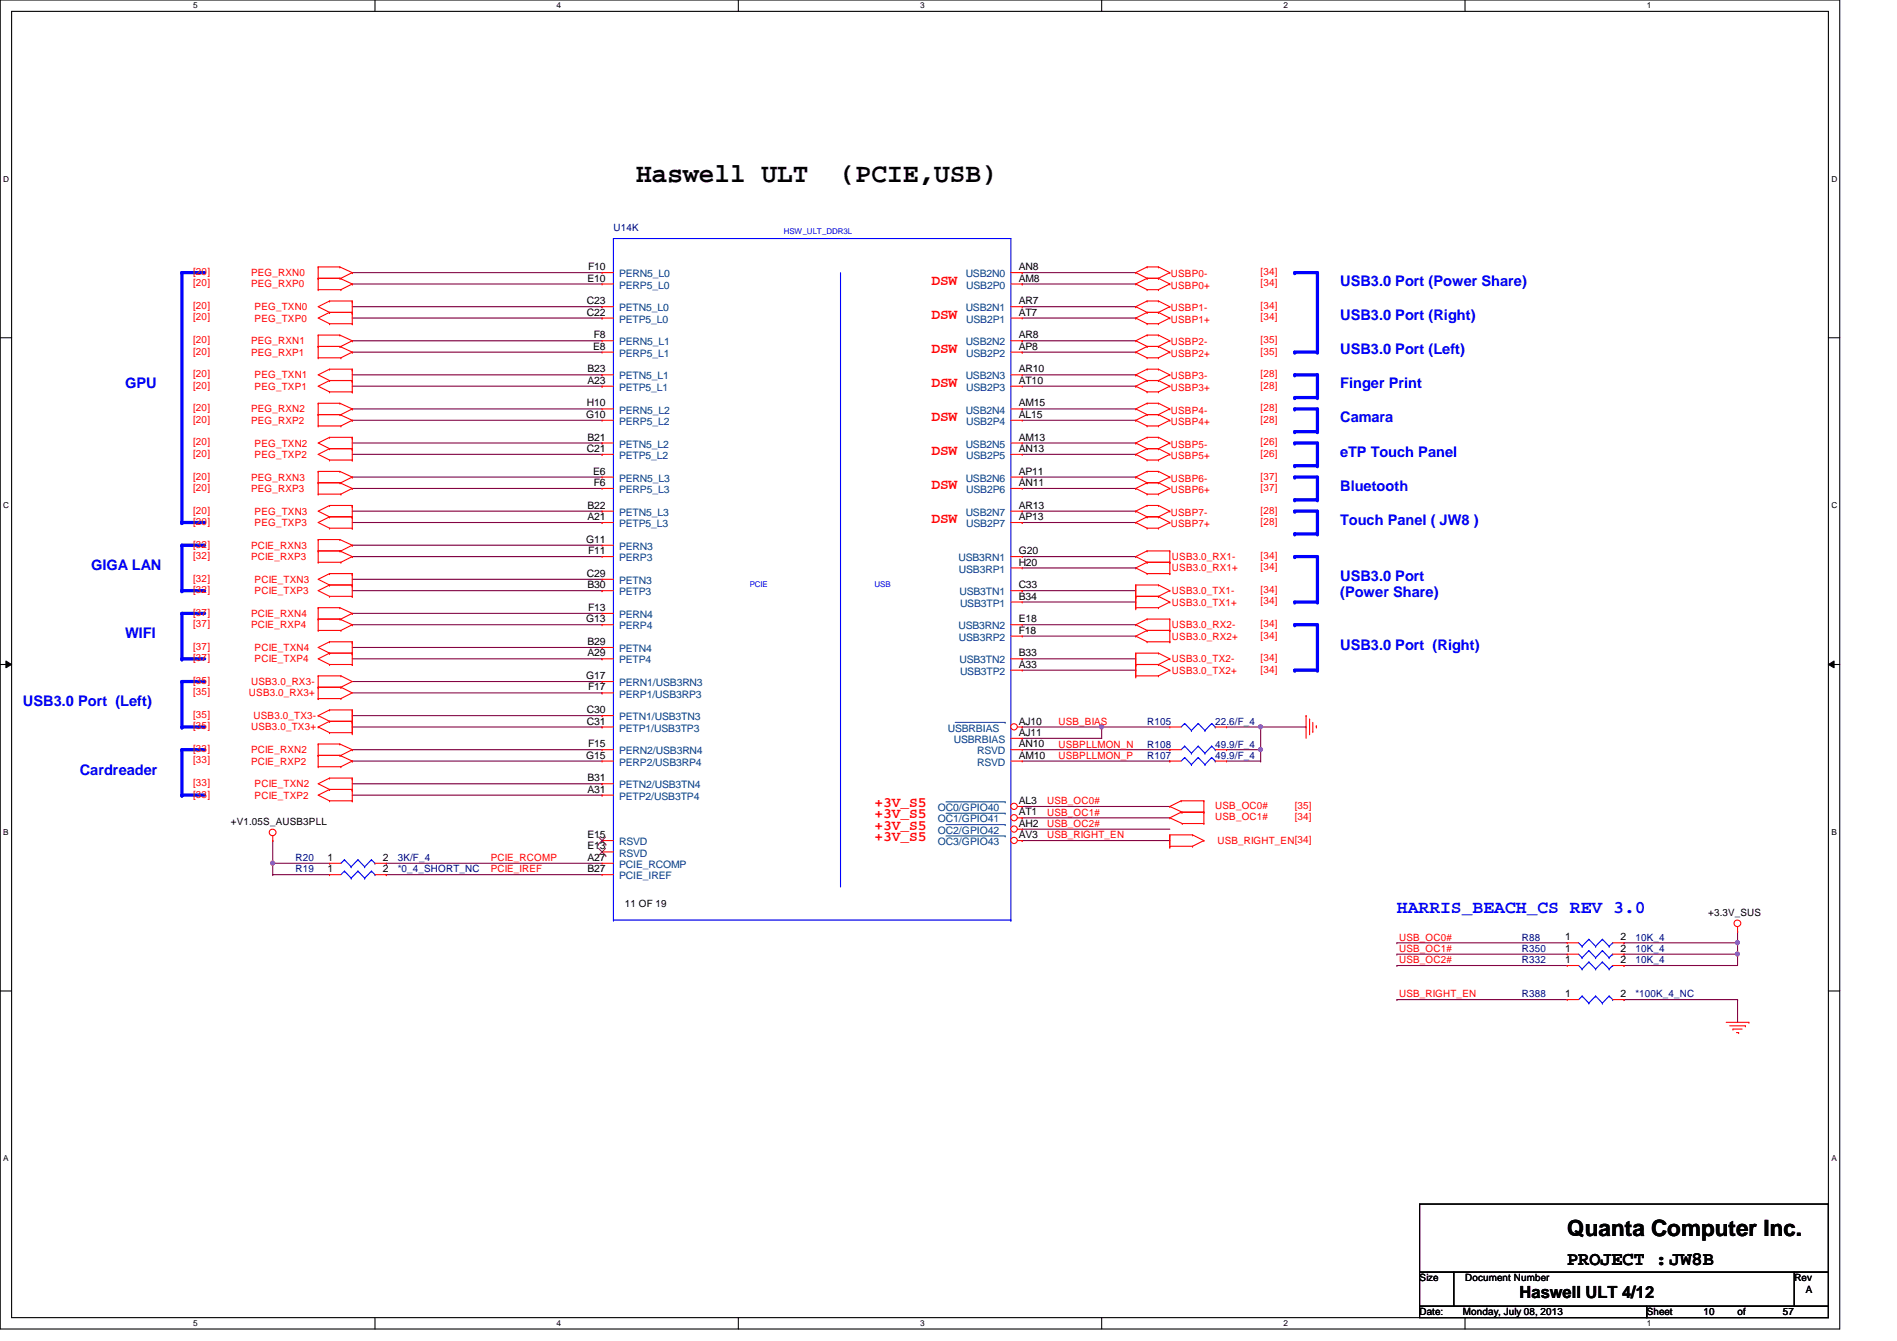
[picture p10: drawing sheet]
<svg xmlns="http://www.w3.org/2000/svg" width="297mm" height="210mm" viewBox="0 0 297 210" stroke-linecap="round" stroke-linejoin="round" font-family="sans-serif">
<path d="M0 0h288.1v208h-288.1zM1.8 1.8h284.5v204.4h-284.5z" fill="none" stroke="#000" stroke-width=".17"/>
<g fill="#fff">
<path d="M30.3 .2h.6v1.4h-.6z"/>
<path d="M30.3 206.4h.6v1.4h-.6z"/>
</g>
<path d="M58.7 0v1.8M58.7 206.2v1.8" fill="none" stroke="#000" stroke-width=".17"/>
<g fill="#fff">
<path d="M87.2 .2h.6v1.4h-.6z"/>
<path d="M87.2 206.4h.6v1.4h-.6z"/>
</g>
<path d="M115.6 0v1.8M115.6 206.2v1.8" fill="none" stroke="#000" stroke-width=".17"/>
<g fill="#fff">
<path d="M144.1 .2h.6v1.4h-.6z"/>
<path d="M144.1 206.4h.6v1.4h-.6z"/>
</g>
<path d="M172.5 0v1.8M172.5 206.2v1.8" fill="none" stroke="#000" stroke-width=".17"/>
<g fill="#fff">
<path d="M201 .2h.6v1.4h-.6z"/>
<path d="M201 206.4h.6v1.4h-.6z"/>
</g>
<path d="M229.4 0v1.8M229.4 206.2v1.8" fill="none" stroke="#000" stroke-width=".17"/>
<g fill="#fff">
<path d="M257.8 .2h.7v1.4h-.7z"/>
<path d="M257.8 206.4h.7v1.4h-.7z"/>
<path d="M.5 27.3h.9v1.4h-.9z"/>
<path d="M286.8 27.3h.9v1.4h-.9z"/>
<path d="M.5 78.4h.9v1.4h-.9z"/>
<path d="M286.8 78.4h.9v1.4h-.9z"/>
</g>
<path d="M0 52.9h1.8M286.3 52.9h1.8" fill="none" stroke="#000" stroke-width=".17"/>
<g fill="#fff">
<path d="M.5 129.5h.8v1.4h-.8z"/>
<path d="M286.8 129.5h.8v1.4h-.8z"/>
</g>
<path d="M0 104h1.8M286.3 104h1.8" fill="none" stroke="#000" stroke-width=".17"/>
<path d="M.9 103.5l.9 .5-.9 .5zM286.3 104l.9-.5v1z" fill="#000"/>
<path d="M.9 103.5l.9 .5-.9 .5zM286.3 104l.9-.5v1z" fill="none" stroke="#000" stroke-width=".16"/>
<g fill="#fff">
<path d="M.5 180.6h.8v1.4h-.8z"/>
<path d="M286.8 180.6h.8v1.4h-.8z"/>
</g>
<path d="M0 155.1h1.8M286.3 155.1h1.8" fill="none" stroke="#000" stroke-width=".17"/>
<path d="M28.5 81.8h3.5" fill="none" stroke="#00f" stroke-width=".51"/>
<circle cx="28.5" cy="81.8" r=".25" fill="#00f"/>
<path d="M28.5 42.7h3.5" fill="none" stroke="#00f" stroke-width=".51"/>
<circle cx="28.5" cy="42.7" r=".25" fill="#00f"/>
<path d="M28.5 42.7v39.1" fill="none" stroke="#00f" stroke-width=".51"/>
<circle cx="28.5" cy="81.8" r=".25" fill="#00f"/>
<path d="M28.5 85.3h3.5" fill="none" stroke="#00f" stroke-width=".51"/>
<circle cx="28.5" cy="85.3" r=".25" fill="#00f"/>
<path d="M28.5 85.3v7.2" fill="none" stroke="#00f" stroke-width=".51"/>
<circle cx="28.5" cy="92.5" r=".25" fill="#00f"/>
<path d="M28.5 92.5h3.5" fill="none" stroke="#00f" stroke-width=".51"/>
<circle cx="28.5" cy="92.5" r=".25" fill="#00f"/>
<path d="M28.5 96h3.5" fill="none" stroke="#00f" stroke-width=".51"/>
<circle cx="28.5" cy="96" r=".25" fill="#00f"/>
<path d="M28.5 96v7.1" fill="none" stroke="#00f" stroke-width=".51"/>
<circle cx="28.5" cy="103.1" r=".25" fill="#00f"/>
<path d="M28.5 103.1h3.5" fill="none" stroke="#00f" stroke-width=".51"/>
<circle cx="28.5" cy="103.1" r=".25" fill="#00f"/>
<path d="M202.7 87.1h3.6" fill="none" stroke="#00f" stroke-width=".51"/>
<circle cx="202.7" cy="87.1" r=".25" fill="#00f"/>
<path d="M202.7 94.2h3.6" fill="none" stroke="#00f" stroke-width=".51"/>
<circle cx="202.7" cy="94.2" r=".25" fill="#00f"/>
<path d="M206.3 87.1v7.1" fill="none" stroke="#00f" stroke-width=".51"/>
<circle cx="206.3" cy="94.2" r=".25" fill="#00f"/>
<path d="M202.7 97.8h3.6" fill="none" stroke="#00f" stroke-width=".51"/>
<circle cx="202.7" cy="97.8" r=".25" fill="#00f"/>
<path d="M202.7 104.9h3.6" fill="none" stroke="#00f" stroke-width=".51"/>
<circle cx="202.7" cy="104.9" r=".25" fill="#00f"/>
<path d="M206.3 97.8v7.1" fill="none" stroke="#00f" stroke-width=".51"/>
<circle cx="206.3" cy="104.9" r=".25" fill="#00f"/>
<path d="M28.5 106.7h3.5" fill="none" stroke="#00f" stroke-width=".51"/>
<circle cx="28.5" cy="106.7" r=".25" fill="#00f"/>
<path d="M28.5 106.7v7.1" fill="none" stroke="#00f" stroke-width=".51"/>
<circle cx="28.5" cy="113.8" r=".25" fill="#00f"/>
<path d="M28.5 113.8h3.5" fill="none" stroke="#00f" stroke-width=".51"/>
<circle cx="28.5" cy="113.8" r=".25" fill="#00f"/>
<path d="M28.5 117.3h3.5" fill="none" stroke="#00f" stroke-width=".51"/>
<circle cx="28.5" cy="117.3" r=".25" fill="#00f"/>
<path d="M28.5 117.3v7.2" fill="none" stroke="#00f" stroke-width=".51"/>
<circle cx="28.5" cy="124.5" r=".25" fill="#00f"/>
<path d="M28.5 124.5h3.5" fill="none" stroke="#00f" stroke-width=".51"/>
<circle cx="28.5" cy="124.5" r=".25" fill="#00f"/>
<path d="M202.7 55.1h3.6" fill="none" stroke="#00f" stroke-width=".51"/>
<circle cx="202.7" cy="55.1" r=".25" fill="#00f"/>
<path d="M206.3 42.7v12.4" fill="none" stroke="#00f" stroke-width=".51"/>
<circle cx="206.3" cy="55.1" r=".25" fill="#00f"/>
<path d="M202.7 42.7h3.6" fill="none" stroke="#00f" stroke-width=".51"/>
<circle cx="202.7" cy="42.7" r=".25" fill="#00f"/>
<path d="M202.7 64h3.6" fill="none" stroke="#00f" stroke-width=".51"/>
<circle cx="202.7" cy="64" r=".25" fill="#00f"/>
<path d="M206.3 64v3.6" fill="none" stroke="#00f" stroke-width=".51"/>
<circle cx="206.3" cy="67.6" r=".25" fill="#00f"/>
<path d="M202.7 67.6h3.6" fill="none" stroke="#00f" stroke-width=".51"/>
<circle cx="202.7" cy="67.6" r=".25" fill="#00f"/>
<path d="M202.7 74.7h3.6" fill="none" stroke="#00f" stroke-width=".51"/>
<circle cx="202.7" cy="74.7" r=".25" fill="#00f"/>
<path d="M206.3 74.7v3.5" fill="none" stroke="#00f" stroke-width=".51"/>
<circle cx="206.3" cy="78.2" r=".25" fill="#00f"/>
<path d="M202.7 78.2h3.6" fill="none" stroke="#00f" stroke-width=".51"/>
<circle cx="202.7" cy="78.2" r=".25" fill="#00f"/>
<path d="M202.7 69.3h3.6" fill="none" stroke="#00f" stroke-width=".51"/>
<circle cx="202.7" cy="69.3" r=".25" fill="#00f"/>
<path d="M206.3 69.3v3.6" fill="none" stroke="#00f" stroke-width=".51"/>
<circle cx="206.3" cy="72.9" r=".25" fill="#00f"/>
<path d="M202.7 72.9h3.6" fill="none" stroke="#00f" stroke-width=".51"/>
<circle cx="202.7" cy="72.9" r=".25" fill="#00f"/>
<path d="M202.7 58.7h3.6" fill="none" stroke="#00f" stroke-width=".51"/>
<circle cx="202.7" cy="58.7" r=".25" fill="#00f"/>
<path d="M206.3 58.7v3.5" fill="none" stroke="#00f" stroke-width=".51"/>
<circle cx="206.3" cy="62.2" r=".25" fill="#00f"/>
<path d="M202.7 62.2h3.6" fill="none" stroke="#00f" stroke-width=".51"/>
<circle cx="202.7" cy="62.2" r=".25" fill="#00f"/>
<path d="M206.3 80v3.6" fill="none" stroke="#00f" stroke-width=".51"/>
<circle cx="206.3" cy="83.6" r=".25" fill="#00f"/>
<path d="M202.7 83.6h3.6" fill="none" stroke="#00f" stroke-width=".51"/>
<circle cx="202.7" cy="83.6" r=".25" fill="#00f"/>
<path d="M202.7 80h3.6" fill="none" stroke="#00f" stroke-width=".51"/>
<circle cx="202.7" cy="80" r=".25" fill="#00f"/>
<path d="M172.5 113.8h.1M172.5 113.8h10.7M192.1 113.8h5.3M197.4 113.8h.1M160.1 129.8h.1M160.1 131.6h.1M160.1 126.2h.1M160.1 128h.1M160.1 129.8h23.1M160.1 131.6h23.1M160.1 126.2h23.1M160.1 128h23.1" fill="none" stroke="#800040" stroke-width=".17"/>
<circle cx="172.5" cy="113.8" r=".32" fill="#f0f"/>
<circle cx="172.5" cy="113.8" r=".32" fill="none" stroke="#f0f" stroke-width=".17"/>
<g fill="none" stroke="#800040" stroke-width=".17">
<path d="M160.1 92.5h.1M160.1 87.1h17.7M160.1 88.9h17.7M160.1 92.5h17.7M160.1 94.2h17.7M177.8 87.1h.1M177.8 88.9h.1M177.8 94.2h.1M160.1 115.6h.1M160.1 113.8h.1M160.1 113.8h12.4M172.5 113.8h.1"/>
<path d="M172.5 113.8v1.8h-12.4M42.7 135.1h.1M42.7 131.6h.1M42.7 135.1h8.9M42.7 131.6v3.5M60.5 135.1h.1M60.5 136.9h.1M60.5 135.1h33.8M60.5 136.9h33.8"/>
</g>
<circle cx="42.7" cy="135.1" r=".32" fill="#f0f"/>
<circle cx="42.7" cy="135.1" r=".32" fill="none" stroke="#f0f" stroke-width=".17"/>
<g fill="none" stroke="#800040" stroke-width=".17">
<path d="M160.1 48h17.7M160.1 49.8h17.7M177.8 48h.1M177.8 49.8h.1M160.1 64h.1M160.1 65.8h17.7M160.1 64h17.7M160.1 74.7h17.7M160.1 76.5h17.7M177.8 65.8h.1M177.8 74.7h.1M177.8 76.5h.1"/>
<path d="M55.2 87.1h.1M55.2 85.3h.1M55.2 90.7h39.1M55.2 92.5h39.1M55.2 87.1h39.1M55.2 85.3h39.1M94.3 90.7h.1M94.3 92.5h.1M160.1 81.8h.1M160.1 97.8h17.7M160.1 99.6h17.7M160.1 80h17.7"/>
<path d="M160.1 81.8h17.7M177.8 97.8h.1M177.8 99.6h.1M177.8 80h.1M160.1 103.1h.1M160.1 103.1h17.7M160.1 104.9h17.7M177.8 104.9h.1M42.7 135.1h.1M42.7 136.9h.1M42.7 135.1v1.8M42.7 136.9h8.9"/>
<path d="M254.3 156.5h.1M254.3 151.1h.1M254.3 149.4h.1M254.3 156.5h17.8M254.3 151.1h17.8M272.1 156.5h.1M272.1 147.6h.1M272.1 147.6v1.8h-17.8M272.1 156.5v3.5"/>
</g>
<circle cx="272" cy="149.3" r=".32" fill="#f0f"/>
<circle cx="272" cy="149.3" r=".32" fill="none" stroke="#f0f" stroke-width=".17"/>
<path d="M254.3 147.6h.1M254.3 147.6h17.8" fill="none" stroke="#800040" stroke-width=".17"/>
<circle cx="272" cy="147.5" r=".32" fill="#f0f"/>
<circle cx="272" cy="147.5" r=".32" fill="none" stroke="#f0f" stroke-width=".17"/>
<g fill="none" stroke="#800040" stroke-width=".17">
<path d="M55.2 42.7h.1M55.2 44.4h.1M55.2 53.3h.1M55.2 55.1h.1M55.2 42.7h39.1M55.2 44.4h39.1M55.2 53.3h39.1M55.2 55.1h39.1M55.2 48h39.1M55.2 49.8h39.1M55.2 58.7h39.1M94.3 48h.1"/>
<path d="M94.3 49.8h.1M94.3 58.7h.1M160.1 42.7h.1M160.1 44.4h.1M160.1 53.3h.1M160.1 55.1h.1M160.1 42.7h17.7M160.1 44.4h17.7M160.1 53.3h17.7M160.1 55.1h17.7M55.2 64h.1M55.2 65.8h.1"/>
<path d="M55.2 74.7h.1M55.2 76.5h.1M55.2 64h39.1M55.2 65.8h39.1M55.2 74.7h39.1M55.2 76.5h39.1M55.2 60.5h39.1M55.2 69.3h39.1M55.2 71.1h39.1M94.3 60.5h.1M94.3 69.3h.1M94.3 71.1h.1"/>
<path d="M55.2 97.8h.1M55.2 96h.1M55.2 80h39.1M55.2 81.8h39.1M55.2 97.8h39.1M55.2 96h39.1M94.3 80h.1M94.3 81.8h.1M55.2 119.1h.1M55.2 117.3h.1M55.2 101.3h39.1M55.2 103.1h39.1"/>
<path d="M55.2 106.7h39.1M55.2 108.5h39.1M55.2 112h39.1M55.2 113.8h39.1M55.2 119.1h39.1M55.2 117.3h39.1M94.3 101.3h.1M94.3 103.1h.1M94.3 106.7h.1M94.3 108.5h.1M94.3 112h.1M94.3 113.8h.1"/>
<path d="M160.1 119.1h23.1M160.1 117.3h23.1M183.2 117.3h.1M183.2 119.1h.1M192.1 117.3h5.3M197.4 117.3h.1M197.4 113.8h.1M197.4 113.8h7.1M197.4 113.8v3.5M204.5 113.8h.1M55.2 122.7h39.1M55.2 124.5h39.1"/>
<path d="M94.3 122.7h.1M94.3 124.5h.1M218.7 147.6h.1M218.7 149.4h.1M218.7 151.1h.1M218.7 156.5h.1M218.7 147.6h26.7M218.7 149.4h26.7M218.7 151.1h26.7M218.7 156.5h26.7M272.1 149.4h.1M272.1 145.8h.1"/>
<path d="M272.1 145.8v1.8M272.1 149.4v1.7"/>
</g>
<circle cx="197.4" cy="113.8" r=".32" fill="#f0f"/>
<circle cx="197.4" cy="113.8" r=".32" fill="none" stroke="#f0f" stroke-width=".17"/>
<path d="M192.1 119.1h5.3M197.4 119.1h.1M197.4 117.3h.1M197.4 117.3v1.8" fill="none" stroke="#800040" stroke-width=".17"/>
<circle cx="197.4" cy="117.3" r=".32" fill="#f0f"/>
<circle cx="197.4" cy="117.3" r=".32" fill="none" stroke="#f0f" stroke-width=".17"/>
<path d="M160.1 58.7h17.7M177.8 58.7h.1M160.1 69.3h17.7M160.1 71.1h17.7M160.1 60.5h17.7M177.8 69.3h.1M177.8 71.1h.1M177.8 60.5h.1" fill="none" stroke="#800040" stroke-width=".17"/>
<g fill="none" stroke="#f00" stroke-width=".17">
<path d="M49.8 43.6h.1M49.8 45.3h.1M49.8 41.8h.1M49.8 54.2h.1M49.8 56h.1M49.8 52.5h.1M49.8 43.6h3.6M49.8 41.8h3.4M49.8 45.3h3.6M49.8 41.8v3.5M49.8 52.5v3.5M49.8 54.2h3.6"/>
<path d="M49.8 52.5h3.4M49.8 56h3.6M51.6 48.9h.1M51.6 50.7h.1M51.6 47.1h.1M51.6 59.6h.1M51.6 57.8h.1M51.6 48.9h3.6M51.6 47.1h3.6M51.6 50.7h3.6M51.6 48.9l-1.8 .9 1.8 .9M51.6 47.1l-1.8 .9 1.8 .9"/>
<path d="M51.6 59.6l-1.8 .9 1.8 .8M51.6 59.6h3.6M51.6 57.8l-1.8 .9 1.8 .9M51.6 57.8h3.6M53.2 43.6h.1M53.2 41.8h.1M53.2 54.2h.1M53.2 52.5h.1M53.2 43.6l2 .8M53.2 41.8l2 .9M53.2 54.2l2 .9M53.2 52.5l2 .8"/>
<path d="M53.4 45.3h.1M53.4 43.6h.1M53.4 56h.1M53.4 54.2h.1M55.2 44.4h.1M55.2 42.7h.1M55.2 48.9h.1M55.2 50.7h.1M55.2 49.1h.1M55.2 47.1h.1M55.2 47.3h.1M55.2 55.1h.1"/>
<path d="M55.2 53.3h.1M55.2 59.6h.1M55.2 59.7h.1M55.2 57.8h.1M55.2 58h.1M55.2 47.1v3.6M55.2 57.8v3.5M55.2 44.4l-1.8 .9M55.2 42.7l-1.8 .9M55.2 55.1l-1.8 .9M55.2 53.3l-1.8 .9M94.3 48h.1"/>
<path d="M94.3 48h1.8M158.3 49.8h1.8M158.3 44.4h1.8M160.1 49.8h.1M160.1 44.4h.1M177.8 42.7h.1M177.8 44.4h.1M177.8 48h.1M177.8 49.8h.1M177.8 53.3h.1M177.8 55.1h.1M177.8 58.7h.1"/>
<path d="M177.8 42.7l1.8 .9M177.8 44.4l1.8 .9M177.8 48l1.8 .9M177.8 49.8l1.8 .9M177.8 53.3l1.8 .9M177.8 55.1l1.8 .9M177.8 58.7l1.8 .9M179.6 43.6h.1M179.6 41.8h.1M179.6 45.3h.1M179.6 48.9h.1M179.6 47.1h.1"/>
<path d="M179.6 50.7h.1M179.6 54.2h.1M179.6 52.5h.1M179.6 56h.1M179.6 59.6h.1M179.6 57.8h.1M179.6 43.6h1.8M179.6 41.8l-1.8 .9M179.6 41.8h1.8M179.6 45.3h1.8M179.6 43.6l-1.8 .8M179.6 48.9h1.8"/>
<path d="M179.6 47.1l-1.8 .9M179.6 47.1h1.8M179.6 50.7h1.8M179.6 48.9l-1.8 .9M179.6 54.2h1.8M179.6 52.5l-1.8 .8M179.6 52.5h1.8M179.6 56h1.8M179.6 54.2l-1.8 .9M179.6 59.6h1.8M179.6 57.8h1.8M179.6 57.8l-1.8 .9"/>
<path d="M179.6 59.6l-1.8 .9M181.4 41.8h.1M181.4 43.6h.1M181.4 45.3h.1M181.4 47.1h.1M181.4 48.9h.1M181.4 50.7h.1M181.4 52.5h.1M181.4 54.2h.1M181.4 56h.1M181.4 57.8h.1M181.4 59.6h.1"/>
<path d="M181.4 41.8l1.8 .9M181.4 43.6l1.8 .8M181.4 47.1l1.8 .9M181.4 48.9l1.8 .9M181.4 52.5l1.8 .8M181.4 54.2l1.8 .9M181.4 57.8l1.8 .9M181.4 59.6l1.8 .9M183.2 42.7h.1M183.2 44.4h.1M183.2 48h.1M183.2 49.8h.1"/>
<path d="M183.2 53.3h.1M183.2 55.1h.1M183.2 58.7h.1M183.2 42.7l-1.8 .9M183.2 44.4l-1.8 .9M183.2 48l-1.8 .9M183.2 49.8l-1.8 .9M183.2 53.3l-1.8 .9M183.2 55.1l-1.8 .9M183.2 58.7l-1.8 .9M49.8 64.9h.1M49.8 66.7h.1"/>
<path d="M49.8 63.1h.1M49.8 75.6h.1M49.8 77.3h.1M49.8 73.8h.1M49.8 66.7h3.6M49.8 64.9h3.6M49.8 63.1h3.4M49.8 63.1v3.6M49.8 73.8v3.5M49.8 75.6h3.6M49.8 73.8h3.4M49.8 77.3h3.6"/>
<path d="M51.6 61.3h.1M51.6 70.2h.1M51.6 72h.1M51.6 68.5h.1M51.6 79.1h.1M51.6 79.1h3.6M51.6 61.3h3.6M51.6 70.2l-1.8 .9 1.8 .9M51.6 70.2h3.6M51.6 72h3.6M51.6 68.5l-1.8 .8 1.8 .9M51.6 68.5h3.6"/>
<path d="M51.6 79.1l-1.8 .9 1.8 .9M53.2 64.9h.1M53.2 63.1h.1M53.2 75.6h.1M53.2 73.8h.1M53.2 64.9l2 .9M53.2 63.1l2 .9M53.2 75.6l2 .9M53.2 73.8l2 .9M53.4 66.7h.1M53.4 64.9h.1M53.4 77.3h.1"/>
<path d="M53.4 75.6h.1M55.2 61.3h.1M55.2 65.8h.1M55.2 64h.1M55.2 70.2h.1M55.2 72h.1M55.2 70.4h.1M55.2 68.5h.1M55.2 68.6h.1M55.2 76.5h.1M55.2 74.7h.1M55.2 79.1h.1"/>
<path d="M55.2 79.3h.1M55.2 68.5v3.5M55.2 79.1v3.6M55.2 65.8l-1.8 .9M55.2 64l-1.8 .9M55.2 76.5l-1.8 .8M55.2 74.7l-1.8 .9M177.8 65.8h.1M177.8 64h.1M177.8 74.7h.1M177.8 76.5h.1M177.8 71.1h.1"/>
<path d="M177.8 69.3h.1M177.8 60.5h.1M177.8 65.8l1.8 .9M177.8 64l1.8 .9M177.8 74.7l1.8 .9M177.8 76.5l1.8 .8M177.8 71.1l1.8 .9M177.8 69.3l1.8 .9M177.8 60.5l1.8 .8M179.6 66.7h.1M179.6 64.9h.1M179.6 63.1h.1"/>
<path d="M179.6 75.6h.1M179.6 73.8h.1M179.6 77.3h.1M179.6 79.1h.1M179.6 72h.1M179.6 70.2h.1M179.6 68.5h.1M179.6 61.3h.1M179.6 66.7h1.8M179.6 64.9l-1.8 .9M179.6 64.9h1.8M179.6 63.1l-1.8 .9"/>
<path d="M179.6 63.1h1.8M179.6 75.6h1.8M179.6 73.8l-1.8 .9M179.6 73.8h1.8M179.6 77.3h1.8M179.6 75.6l-1.8 .9M179.6 79.1l-1.8 .9M179.6 79.1h1.8M179.6 61.3h1.8M179.6 70.2h1.8M179.6 72h1.8M179.6 68.5h1.8"/>
<path d="M179.6 70.2l-1.8 .9M179.6 68.5l-1.8 .8M181.4 64.9h.1M181.4 66.7h.1M181.4 63.1h.1M181.4 73.8h.1M181.4 75.6h.1M181.4 77.3h.1M181.4 79.1h.1M181.4 70.2h.1M181.4 72h.1M181.4 68.5h.1"/>
<path d="M181.4 61.3h.1M181.4 64.9l1.8 .9M181.4 63.1l1.8 .9M181.4 73.8l1.8 .9M181.4 75.6l1.8 .9M181.4 79.1l1.8 .9M181.4 70.2l1.8 .9M181.4 68.5l1.8 .8M183.2 65.8h.1M183.2 64h.1M183.2 74.7h.1M183.2 76.5h.1"/>
<path d="M183.2 71.1h.1M183.2 69.3h.1M183.2 60.5h.1M183.2 65.8l-1.8 .9M183.2 64l-1.8 .9M183.2 74.7l-1.8 .9M183.2 76.5l-1.8 .8M183.2 71.1l-1.8 .9M183.2 69.3l-1.8 .9M183.2 60.5l-1.8 .8M49.8 86.2h.1M49.8 88h.1"/>
<path d="M49.8 84.5h.1M49.8 96.9h.1M49.8 98.7h.1M49.8 95.1h.1M49.8 95.1h3.4M49.8 86.2h3.6M49.8 88h3.6M49.8 84.5v3.5M49.8 95.1v3.6M49.8 84.5h3.4M49.8 96.9h3.6M49.8 98.7h3.6"/>
<path d="M51.6 91.6h.1M51.6 93.3h.1M51.6 89.8h.1M51.6 80.9h.1M51.6 82.7h.1M51.6 91.6h3.6M51.6 93.3h3.6M51.6 89.8h3.6M51.6 91.6l-1.8 .9 1.8 .8M51.6 89.8l-1.8 .9 1.8 .9M51.6 80.9h3.6M51.6 82.7h3.6"/>
<path d="M51.6 80.9l-1.8 .9 1.8 .9M53.2 86.2h.1M53.2 84.5h.1M53.2 96.9h.1M53.2 95.1h.1M53.2 86.2l2 .9M53.2 84.5l2 .8M53.2 96.9l2 .9M53.2 95.1l2 .9M53.4 88h.1M53.4 86.2h.1M53.4 98.7h.1"/>
<path d="M53.4 96.9h.1M55.2 91.6h.1M55.2 93.3h.1M55.2 91.7h.1M55.2 87.1h.1M55.2 85.3h.1M55.2 89.8h.1M55.2 90h.1M55.2 97.8h.1M55.2 96h.1M55.2 80.9h.1M55.2 82.7h.1"/>
<path d="M55.2 81.1h.1M55.2 89.8v3.5M55.2 87.1l-1.8 .9M55.2 85.3l-1.8 .9M55.2 97.8l-1.8 .9M55.2 96l-1.8 .9M94.3 85.3h.1M94.3 85.3h1.8M177.8 93.5h.1M177.8 93.3h.1M177.8 91.6h.1M177.8 95.3h.1"/>
<path d="M177.8 95.1h.1M177.8 80h.1M177.8 81.8h.1M177.8 91.6v3.7M177.8 91.6h3.6M177.8 93.3h3.6M177.8 95.1h3.6M177.8 80l1.8 .9M177.8 81.8l1.8 .9M179.6 86.2h.1M179.6 88h.1M179.6 89.8h.1"/>
<path d="M179.6 96.9h.1M179.6 98.7h.1M179.6 80.9h.1M179.6 82.7h.1M179.6 86.2l-1.8 .9 1.8 .9M179.6 86.2h3.6M179.6 88h3.6M179.6 88l-1.8 .9 1.8 .9M179.6 89.8h3.6M179.6 96.9l-1.8 .9 1.8 .9M179.6 96.9h3.6M179.6 98.7h3.6"/>
<path d="M179.6 98.7l-1.8 .9 1.8 .9M179.6 80.9h1.8M179.6 82.7h1.8M179.6 80.9l-1.8 .9M181.4 91.6h.1M181.4 93.3h.1M181.4 95.1h.1M181.4 80.9h.1M181.4 82.7h.1M181.4 91.6l1.8 .9M181.4 93.3l1.8 .9M181.4 80.9l1.8 .9"/>
<path d="M183.2 92.5h.1M183.2 94.2h.1M183.2 86.2h.1M183.2 88h.1M183.2 89.8h.1M183.2 96.9h.1M183.2 98.7h.1M183.2 80h.1M183.2 81.8h.1M183.2 92.5l-1.8 .8M183.2 94.2l-1.8 .9M183.2 86.2v3.6"/>
<path d="M183.2 96.9v3.6M183.2 80l-1.8 .9M183.2 81.8l-1.8 .9M49.8 105.8h.1M49.8 107.6h.1M49.8 112h.1M49.8 113.8h.1M49.8 109.3h.1M49.8 118.2h.1M49.8 116.5h.1M49.8 105.8v3.5M49.8 116.5v3.5"/>
<path d="M49.8 105.8h3.6M49.8 107.6h3.6M49.8 112l1.8 .9M49.8 113.8l1.8 .9M49.8 109.3h3.6M49.8 118.2h3.6M49.8 116.5h3.4M51.6 102.2h.1M51.6 104h.1M51.6 100.5h.1M51.6 111.1h.1M51.6 112.9h.1"/>
<path d="M51.6 114.7h.1M51.6 102.2h3.6M51.6 104h3.6M51.6 100.5h3.6M51.6 102.2l-1.8 .9 1.8 .9M51.6 100.5l-1.8 .8 1.8 .9M51.6 111.1h3.6M51.6 111.1l-1.8 .9M51.6 112.9h3.6M51.6 112.9l-1.8 .9M51.6 114.7h3.6M53.2 118.2h.1"/>
<path d="M53.2 116.5h.1M53.2 118.2l2 .9M53.2 116.5l2 .8M53.4 105.8h.1M53.4 107.6h.1M53.4 109.3h.1M53.4 118.2h.1M53.4 105.8l1.8 .9-1.8 .9M53.4 107.6l1.8 .9-1.8 .8M55.2 102.2h.1M55.2 104h.1M55.2 102.4h.1"/>
<path d="M55.2 100.5h.1M55.2 100.6h.1M55.2 113.1h.1M55.2 112.9h.1M55.2 111.1h.1M55.2 114.9h.1M55.2 114.7h.1M55.2 119.1h.1M55.2 117.3h.1M55.2 100.5v3.5M55.2 111.1v3.8M55.2 119.1l-1.8 .9"/>
<path d="M55.2 117.3l-1.8 .9M158.3 119.1h1.8M158.3 117.3h1.8M160.1 119.1h.1M160.1 117.3h.1M177.8 104.2h.1M177.8 104h.1M177.8 102.2h.1M177.8 106h.1M177.8 105.8h.1M177.8 102.2v3.8M177.8 102.2h3.6"/>
<path d="M177.8 104h3.6M177.8 105.8h3.6M179.6 100.5h.1M179.6 100.5h3.6M181.4 102.2h.1M181.4 104h.1M181.4 105.8h.1M181.4 102.2l1.8 .9M181.4 104l1.8 .9M183.2 103.1h.1M183.2 104.9h.1M183.2 100.5h.1"/>
<path d="M183.2 103.1l-1.8 .9M183.2 104.9l-1.8 .9M204.5 112h.1M204.5 112v3.6M205.1 112.6h.1M205.1 112.6v2.4M205.6 114.5h.1M205.6 113.1v1.4M206.1 113.6h.1M206.1 113.6v.4M42.7 131.6h.1M42.7 130.9v.7"/>
<path d="M49.8 120h.1M49.8 120h3.6M51.6 123.6h.1M51.6 125.3h.1M51.6 121.8h.1M51.6 125.3h3.6M51.6 123.6l-1.8 .9 1.8 .8M51.6 123.6h3.6M51.6 121.8l-1.8 .9 1.8 .9M51.6 121.8h3.6M53.4 120h.1M55.2 123.6h.1"/>
<path d="M55.2 125.3h.1M55.2 123.7h.1M55.2 121.8h.1M55.2 122h.1M55.2 121.8v3.5M183.2 126.2h.1M183.2 128h.1M183.2 132.6h.1M183.2 132.5h.1M183.2 130.7h.1M183.2 126.2l1.9 .9M183.2 130.7v1.9"/>
<path d="M183.2 128l1.9 .9M183.2 130.7h3.5M183.2 132.5h3.5M185 125.3h.1M185 127.1h.1M185 127.1h3.5M185 125.3h3.5M185 125.3l-1.8 .9M185 127.1l-1.8 .9M185.1 127.1h.1M185.1 128.9h.1M185.1 128.9h3.4"/>
<path d="M186.7 130.7h.1M186.7 132.5h.1M186.7 130.7l1.8 .9M188.5 127.1h.1M188.5 125.3h.1M188.5 128.9h.1M188.5 131.6h.1M188.5 125.3v3.6M188.5 131.6l-1.8 .9M272.1 145.8h.1M272.1 145.1v.7M270.3 160h3.6"/>
<path d="M270.8 160.6h2.5M271.4 161.1h.1M271.4 161.1h1.4M271.9 161.6h.3M272.2 161.6h.1M273.3 160.6h.1M273.9 160h.1"/>
<circle cx="42.7" cy="130.3" r=".52"/>
<circle cx="272.1" cy="144.5" r=".52"/>
</g>
<path d="M222.3 188.5h64v10.6h-64zM222.3 199.1h5.3v5.4h-5.3zM227.6 199.1h53.4v5.4h-53.4zM281 199.1h5.3v5.4h-5.3zM222.3 204.5h35.5v1.7h-35.5zM257.8 204.5h28.5v1.7h-28.5z" fill="none" stroke="#000" stroke-width=".17"/>
<path d="M96.1 37.3h.1M96.1 37.3v106.7M96.1 37.3h62.2v106.7M131.6 42.7v96M131.6 138.7h.1M96.1 144h.1M96.1 144h62.2M158.3 144h.1" fill="none" stroke="#00f" stroke-width=".17"/>
<circle cx="158.8" cy="113.8" r=".5" fill="#fff"/>
<g fill="none" stroke="#f00" stroke-width=".17">
<path d="M94.3 58.7h.1M94.3 58.7h1.8M158.3 58.7h1.8M158.3 55.1h1.8M158.3 53.3h1.8M158.3 48h1.8M158.3 42.7h1.8M160.1 58.7h.1M160.1 55.1h.1M160.1 53.3h.1M160.1 48h.1M160.1 42.7h.1"/>
<path d="M94.3 60.5h.1M94.3 74.7h.1M94.3 76.5h.1M94.3 69.3h.1M94.3 65.8h.1M94.3 64h.1M94.3 60.5h1.8M94.3 74.7h1.8M94.3 69.3h1.8M94.3 76.5h1.8M94.3 65.8h1.8M94.3 64h1.8"/>
<path d="M158.3 60.5h1.8M158.3 74.7h1.8M158.3 71.1h1.8M158.3 69.3h1.8M158.3 76.5h1.8M158.3 65.8h1.8M158.3 64h1.8M160.1 74.7h.1M160.1 71.1h.1M160.1 69.3h.1M160.1 76.5h.1M160.1 65.8h.1"/>
<path d="M160.1 64h.1M160.1 60.5h.1M94.3 97.8h.1M94.3 97.8h1.8M158.3 80h1.8M158.3 81.8h1.8M160.1 80h.1M160.1 81.8h.1M94.3 103.1h.1M94.3 103.1h1.8M158.3 115.6h1.8M159.3 113.8h.8"/>
<path d="M160.1 113.8h.1M160.1 115.6h.1"/>
<circle cx="158.8" cy="113.8" r=".5"/>
</g>
<path d="M149.6 113.1h7.8M157.4 113.1h.1" fill="none" stroke="#004080" stroke-width=".16"/>
<circle cx="158.8" cy="126.2" r=".5" fill="#fff"/>
<g fill="none" stroke="#f00" stroke-width=".17">
<path d="M159.3 126.2h.8M160.1 126.2h.1"/>
<circle cx="158.8" cy="126.2" r=".5"/>
</g>
<path d="M148.1 125.5h9.3M157.4 125.5h.1" fill="none" stroke="#004080" stroke-width=".16"/>
<circle cx="158.8" cy="128" r=".5" fill="#fff"/>
<g fill="none" stroke="#f00" stroke-width=".17">
<path d="M159.3 128h.8M160.1 128h.1"/>
<circle cx="158.8" cy="128" r=".5"/>
</g>
<path d="M148.1 127.3h9.3M157.4 127.3h.1" fill="none" stroke="#004080" stroke-width=".16"/>
<circle cx="158.8" cy="129.8" r=".5" fill="#fff"/>
<g fill="none" stroke="#f00" stroke-width=".17">
<path d="M159.3 129.8h.8M160.1 129.8h.1"/>
<circle cx="158.8" cy="129.8" r=".5"/>
</g>
<path d="M148.1 129.1h9.3M157.4 129.1h.1" fill="none" stroke="#004080" stroke-width=".16"/>
<circle cx="158.8" cy="131.5" r=".5" fill="#fff"/>
<g fill="none" stroke="#f00" stroke-width=".17">
<path d="M94.3 53.3h.1M94.3 55.1h.1M94.3 49.8h.1M94.3 44.4h.1M94.3 42.7h.1M94.3 53.3h1.8M94.3 55.1h1.8M94.3 49.8h1.8M94.3 44.4h1.8M94.3 42.7h1.8M94.3 71.1h.1M94.3 71.1h1.8"/>
<path d="M94.3 90.7h.1M94.3 87.1h.1M94.3 80h.1M94.3 81.8h.1M94.3 96h.1M94.3 92.5h.1M94.3 90.7h1.8M94.3 87.1h1.8M94.3 80h1.8M94.3 81.8h1.8M94.3 96h1.8M94.3 92.5h1.8"/>
<path d="M158.3 87.1h1.8M158.3 92.5h1.8M158.3 88.9h1.8M158.3 94.2h1.8M158.3 97.8h1.8M158.3 99.6h1.8M160.1 87.1h.1M160.1 88.9h.1M160.1 92.5h.1M160.1 94.2h.1M160.1 97.8h.1M160.1 99.6h.1"/>
<path d="M94.3 101.3h.1M94.3 108.5h.1M94.3 106.7h.1M94.3 113.8h.1M94.3 112h.1M94.3 117.3h.1M94.3 119.1h.1M94.3 101.3h1.8M94.3 108.5h1.8M94.3 106.7h1.8M94.3 113.8h1.8M94.3 112h1.8"/>
<path d="M94.3 117.3h1.8M94.3 119.1h1.8M158.3 103.1h1.8M158.3 104.9h1.8M160.1 103.1h.1M160.1 104.9h.1M183.2 113.8h.1M183.2 117.3h.1M183.2 119.1h.1M183.2 113.8h1.8M183.2 117.3h1.8M183.2 119.1h1.8"/>
<path d="M190.3 113.8h1.8M190.3 117.3h1.8M190.3 119.1h1.8M192.1 113.8h.1M192.1 117.3h.1M192.1 119.1h.1M51.6 135.1h.1M51.6 136.9h.1M51.6 136.9h1.8M51.6 135.1h1.8M58.7 136.9h1.8M58.7 135.1h1.8"/>
<path d="M60.5 135.1h.1M60.5 136.9h.1M94.3 136.9h.1M94.3 135.1h.1M94.3 133.3h.1M94.3 131.6h.1M94.3 124.5h.1M94.3 122.7h.1M94.3 131.6h1.8M94.3 136.9h1.8M94.3 135.1h1.8M94.3 133.3h1.8"/>
<path d="M94.3 124.5h1.8M94.3 122.7h1.8M159.3 131.6h.8M160.1 131.6h.1M245.4 156.5h.1M245.4 147.6h.1M245.4 149.4h.1M245.4 151.1h.1M245.4 156.5h1.8M245.4 147.6h1.8M245.4 149.4h1.8M245.4 151.1h1.8"/>
<path d="M252.5 156.5h1.8M252.5 147.6h1.8M252.5 149.4h1.8M252.5 151.1h1.8M254.3 156.5h.1M254.3 147.6h.1M254.3 149.4h.1M254.3 151.1h.1"/>
<circle cx="158.8" cy="131.5" r=".5"/>
</g>
<path d="M148.1 130.9h9.3M157.4 130.9h.1" fill="none" stroke="#004080" stroke-width=".16"/>
<path d="M93.7 133.9h.1M93.7 132.2h.1M93.7 132.8l1.2 1.1M93.7 131l1.2 1.2M94.8 132.8l-1.1 1.1M94.8 131l-1.1 1.2M94.9 133.9h.1M94.9 132.2h.1" fill="none" stroke="#804000" stroke-width=".16"/>
<g fill="none" stroke="#00f" stroke-width=".17">
<path d="M185.5 113.2h.1M185.5 116.8h.1M185.5 118.6h.1M185.5 113.2l-.5 .6M185.5 113.2l1.1 1.1M185.5 116.8l-.5 .5M185.5 116.8l1.1 1.1M185.5 118.6l-.5 .5M185.5 118.6l1.1 1.1M186.6 114.3h.1M186.6 117.9h.1M186.6 119.7h.1"/>
<path d="M187.6 113.2h.1M187.6 116.8h.1M187.6 118.6h.1M187.6 113.2l-1 1.1M187.6 113.2l1.1 1.1M187.6 116.8l-1 1.1M187.6 116.8l1.1 1.1M187.6 118.6l-1 1.1M187.6 118.6l1.1 1.1M188.7 114.3h.1M188.7 117.9h.1M188.7 119.7h.1"/>
<path d="M189.7 113.2h.1M189.7 116.8h.1M189.7 118.6h.1M189.7 113.2l-1 1.1M189.7 113.2l.6 .6M189.7 116.8l-1 1.1M189.7 116.8l.6 .5M189.7 118.6l-1 1.1M189.7 118.6l.6 .5M190.3 113.8h.1M190.3 117.3h.1M190.3 119.1h.1"/>
<path d="M53.9 134.6h.1M53.9 136.4h.1M53.9 134.6l-.5 .5M53.9 134.6l1.1 1.1M53.9 136.4l-.5 .5M53.9 136.4l1.1 1.1M55 135.7h.1M55 137.5h.1M56 134.6h.1M56 136.4h.1M56 134.6l-1 1.1M56 134.6l1.1 1.1"/>
<path d="M56 136.4l-1 1.1M56 136.4l1.1 1.1M57.1 135.7h.1M57.1 137.5h.1M58.2 134.6h.1M58.2 136.4h.1M58.2 134.6l-1.1 1.1M58.2 134.6l.5 .5M58.2 136.4l-1.1 1.1M58.2 136.4l.5 .5M58.7 135.1h.1M58.7 136.9h.1"/>
<path d="M247.2 151.1l.5 .6M247.2 147.6l.5 .5M247.2 149.4l.5 .5M247.7 155.9h.1M247.7 148.1h.1M247.7 149.9h.1M247.7 151.7h.1M247.7 155.9l-.5 .6M247.7 155.9l1.1 1.1M248.8 157h.1M248.8 147h.1M248.8 148.8h.1"/>
<path d="M248.8 150.6h.1M248.8 147l-1.1 1.1M248.8 147l1 1.1M248.8 148.8l-1.1 1.1M248.8 148.8l1 1.1M248.8 150.6l-1.1 1.1M248.8 150.6l1 1.1M249.8 155.9h.1M249.8 148.1h.1M249.8 149.9h.1M249.8 151.7h.1M249.8 155.9l-1 1.1"/>
<path d="M249.8 155.9l1.1 1.1M250.9 157h.1M250.9 147h.1M250.9 148.8h.1M250.9 150.6h.1M250.9 147l-1.1 1.1M250.9 147l1.1 1.1M250.9 148.8l-1.1 1.1M250.9 148.8l1.1 1.1M250.9 150.6l-1.1 1.1M250.9 150.6l1.1 1.1M252 155.9h.1"/>
<path d="M252 148.1h.1M252 149.9h.1M252 151.7h.1M252 155.9l-1.1 1.1M252 155.9l.5 .6M252.5 156.5h.1M252.5 147.6h.1M252.5 149.4h.1M252.5 151.1h.1M252.5 151.1l-.5 .6M252.5 147.6l-.5 .5M252.5 149.4l-.5 .5"/>
</g>
<circle cx="172.5" cy="113.8" r=".32" fill="#f0f"/>
<circle cx="172.5" cy="113.8" r=".32" fill="none" stroke="#f0f" stroke-width=".17"/>
<circle cx="42.7" cy="135.1" r=".32" fill="#f0f"/>
<circle cx="42.7" cy="135.1" r=".32" fill="none" stroke="#f0f" stroke-width=".17"/>
<circle cx="272" cy="149.3" r=".32" fill="#f0f"/>
<circle cx="272" cy="149.3" r=".32" fill="none" stroke="#f0f" stroke-width=".17"/>
<circle cx="272" cy="147.5" r=".32" fill="#f0f"/>
<circle cx="272" cy="147.5" r=".32" fill="none" stroke="#f0f" stroke-width=".17"/>
<circle cx="197.4" cy="113.8" r=".32" fill="#f0f"/>
<circle cx="197.4" cy="113.8" r=".32" fill="none" stroke="#f0f" stroke-width=".17"/>
<circle cx="197.4" cy="117.3" r=".32" fill="#f0f"/>
<circle cx="197.4" cy="117.3" r=".32" fill="none" stroke="#f0f" stroke-width=".17"/>
<g font-size="4.2">
<text x="99.6" y="28.4">Haswell ULT</text>
<text x="131.5" y="28.4">(PCIE,USB)</text>
</g>
<text font-size="3.5" x="245.4" y="193.5">Quanta Computer Inc.</text>
<text font-size="3" x="245.4" y="198.1">PROJECT :JW8B</text>
<text font-size="2.8" fill="#00f" x="218.7" y="142.8">HARRIS_BEACH_CS REV 3.0</text>
<text font-size="2.6" x="238" y="203.2">Haswell ULT 4/12</text>
<g font-size="2.3" fill="#f00">
<text x="145.8" y="44.5">DSW</text>
<text x="145.8" y="49.9">DSW</text>
<text x="145.8" y="55.2">DSW</text>
<text x="145.8" y="60.5">DSW</text>
<text x="145.8" y="65.9">DSW</text>
<text x="145.8" y="71.2">DSW</text>
<text x="145.8" y="76.5">DSW</text>
<text x="145.8" y="81.9">DSW</text>
<text x="136.9" y="126.3">+3V_S5</text>
<text x="136.9" y="128.1">+3V_S5</text>
<text x="136.9" y="129.9">+3V_S5</text>
<text x="136.9" y="131.7">+3V_S5</text>
</g>
<g font-size="2.3" fill="#00f">
<text x="209.8" y="44.8">USB3.0 Port (Power Share)</text>
<text x="209.8" y="50.1">USB3.0 Port (Right)</text>
<text x="209.8" y="55.5">USB3.0 Port (Left)</text>
<text x="19.6" y="60.8">GPU</text>
<text x="209.8" y="60.8">Finger Print</text>
<text x="209.8" y="66.1">Camara</text>
<text x="209.8" y="71.5">eTP Touch Panel</text>
<text x="209.8" y="76.8">Bluetooth</text>
<text x="209.8" y="82.1">Touch Panel ( JW8 )</text>
<text x="14.3" y="89.2">GIGA LAN</text>
<text x="209.8" y="91">USB3.0 Port</text>
<text x="209.8" y="93.4">(Power Share)</text>
<text x="19.6" y="99.9">WIFI</text>
<text x="209.8" y="101.7">USB3.0 Port (Right)</text>
<text x="3.6" y="110.6">USB3.0 Port (Left)</text>
<text x="12.5" y="121.2">Cardreader</text>
</g>
<g font-size="1.6" fill="#000080">
<text x="96.1" y="36.1">U14K</text>
<text x="179.6" y="113.5">R105</text>
<text x="190.3" y="113.5">22.6/F_4</text>
<text x="179.6" y="117">R108</text>
<text x="179.6" y="118.8">R107</text>
<text x="190.3" y="117">49.9/F_4</text>
<text x="190.3" y="118.8">49.9/F_4</text>
<text x="46.3" y="134.8">R20</text>
<text x="46.3" y="136.6">R19</text>
<text x="62.3" y="134.8">3K/F_4</text>
<text x="62.3" y="136.6">*0_4_SHORT_NC</text>
<text x="238.3" y="147.2">R88</text>
<text x="238.3" y="149">R350</text>
<text x="256.1" y="147.2">10K_4</text>
<text x="256.1" y="149">10K_4</text>
<text x="238.3" y="150.8">R332</text>
<text x="256.1" y="150.8">10K_4</text>
<text x="238.3" y="156.1">R388</text>
<text x="256.1" y="156.1">*100K_4_NC</text>
</g>
<g font-size="1.6" fill="#f00">
<text x="30.3" y="44.8">[20]</text>
<text x="30.3" y="43.1">[20]</text>
<text x="39.3" y="45">PEG_RXP0</text>
<text x="39.3" y="43.2">PEG_RXN0</text>
<text x="183.3" y="43.4">USBP0-</text>
<text x="183.3" y="45.2">USBP0+</text>
<text x="197.4" y="43.1">[34]</text>
<text x="197.4" y="44.8">[34]</text>
<text x="30.3" y="50.2">[20]</text>
<text x="30.3" y="48.4">[20]</text>
<text x="30.3" y="53.7">[20]</text>
<text x="39.3" y="53.9">PEG_RXN1</text>
<text x="39.9" y="50.3">PEG_TXP0</text>
<text x="39.9" y="48.6">PEG_TXN0</text>
<text x="183.3" y="48.7">USBP1-</text>
<text x="183.3" y="50.5">USBP1+</text>
<text x="197.4" y="48.4">[34]</text>
<text x="197.4" y="50.2">[34]</text>
<text x="197.4" y="53.7">[35]</text>
<text x="30.3" y="59.1">[20]</text>
<text x="30.3" y="55.5">[20]</text>
<text x="39.3" y="55.7">PEG_RXP1</text>
<text x="39.9" y="59.2">PEG_TXN1</text>
<text x="183.3" y="54.1">USBP2-</text>
<text x="183.3" y="55.8">USBP2+</text>
<text x="183.3" y="59.4">USBP3-</text>
<text x="197.4" y="55.5">[35]</text>
<text x="197.4" y="59.1">[28]</text>
<text x="30.3" y="60.8">[20]</text>
<text x="30.3" y="64.4">[20]</text>
<text x="39.3" y="64.6">PEG_RXN2</text>
<text x="39.9" y="61">PEG_TXP1</text>
<text x="183.3" y="64.7">USBP4-</text>
<text x="183.3" y="61.2">USBP3+</text>
<text x="197.4" y="64.4">[28]</text>
<text x="197.4" y="60.8">[28]</text>
<text x="30.3" y="71.5">[20]</text>
<text x="30.3" y="69.7">[20]</text>
<text x="30.3" y="66.2">[20]</text>
<text x="39.3" y="66.3">PEG_RXP2</text>
<text x="39.9" y="71.7">PEG_TXP2</text>
<text x="39.9" y="69.9">PEG_TXN2</text>
<text x="183.3" y="66.5">USBP4+</text>
<text x="183.3" y="71.8">USBP5+</text>
<text x="183.3" y="70.1">USBP5-</text>
<text x="197.4" y="66.2">[28]</text>
<text x="197.4" y="71.5">[26]</text>
<text x="197.4" y="69.7">[26]</text>
<text x="30.3" y="76.8">[20]</text>
<text x="30.3" y="75.1">[20]</text>
<text x="39.3" y="77">PEG_RXP3</text>
<text x="39.3" y="75.2">PEG_RXN3</text>
<text x="183.3" y="75.4">USBP6-</text>
<text x="183.3" y="77.2">USBP6+</text>
<text x="197.4" y="75.1">[37]</text>
<text x="197.4" y="76.8">[37]</text>
<text x="30.3" y="82.2">[20]</text>
<text x="30.3" y="80.4">[20]</text>
<text x="39.9" y="82.3">PEG_TXP3</text>
<text x="39.9" y="80.6">PEG_TXN3</text>
<text x="183.3" y="80.7">USBP7-</text>
<text x="183.3" y="82.5">USBP7+</text>
<text x="197.4" y="80.4">[28]</text>
<text x="197.4" y="82.2">[28]</text>
<text x="30.3" y="87.5">[32]</text>
<text x="30.3" y="85.7">[32]</text>
<text x="39.3" y="87.7">PCIE_RXP3</text>
<text x="39.3" y="85.9">PCIE_RXN3</text>
<text x="183.5" y="87.7">USB3.0_RX1-</text>
<text x="183.5" y="89.5">USB3.0_RX1+</text>
<text x="197.4" y="87.5">[34]</text>
<text x="197.4" y="89.3">[34]</text>
<text x="30.3" y="92.8">[32]</text>
<text x="30.3" y="91.1">[32]</text>
<text x="39.9" y="93">PCIE_TXP3</text>
<text x="39.9" y="91.2">PCIE_TXN3</text>
<text x="183.5" y="93">USB3.0_TX1-</text>
<text x="183.5" y="94.8">USB3.0_TX1+</text>
<text x="197.4" y="92.8">[34]</text>
<text x="197.4" y="94.6">[34]</text>
<text x="30.3" y="101.7">[37]</text>
<text x="30.3" y="98.2">[37]</text>
<text x="30.3" y="96.4">[37]</text>
<text x="39.3" y="98.3">PCIE_RXP4</text>
<text x="39.3" y="96.6">PCIE_RXN4</text>
<text x="39.9" y="101.9">PCIE_TXN4</text>
<text x="183.5" y="98.3">USB3.0_RX2-</text>
<text x="183.5" y="100.1">USB3.0_RX2+</text>
<text x="197.4" y="98.2">[34]</text>
<text x="197.4" y="99.9">[34]</text>
<text x="30.3" y="103.5">[37]</text>
<text x="30.3" y="107.1">[35]</text>
<text x="39.3" y="107.2">USB3.0_RX3-</text>
<text x="39.9" y="103.7">PCIE_TXP4</text>
<text x="183.5" y="103.7">USB3.0_TX2-</text>
<text x="183.5" y="105.5">USB3.0_TX2+</text>
<text x="197.4" y="103.5">[34]</text>
<text x="197.4" y="105.3">[34]</text>
<text x="30.3" y="112.4">[35]</text>
<text x="30.3" y="108.8">[35]</text>
<text x="39" y="109">USB3.0_RX3+</text>
<text x="39.7" y="112.6">USB3.0_TX3-</text>
<text x="165.7" y="113.5">USB_BIAS</text>
<text x="30.3" y="114.2">[35]</text>
<text x="30.3" y="119.5">[33]</text>
<text x="30.3" y="117.7">[33]</text>
<text x="39.3" y="114.3">USB3.0_TX3+</text>
<text x="39.3" y="119.7">PCIE_RXP2</text>
<text x="39.3" y="117.9">PCIE_RXN2</text>
<text x="165.7" y="117">USBPLLMON_N</text>
<text x="165.7" y="118.8">USBPLLMON_P</text>
<text x="30.3" y="124.8">[33]</text>
<text x="30.3" y="123.1">[33]</text>
<text x="39.9" y="125">PCIE_TXP2</text>
<text x="39.9" y="123.2">PCIE_TXN2</text>
<text x="164" y="125.9">USB_OC0#</text>
<text x="164" y="129.5">USB_OC2#</text>
<text x="164" y="131.2">USB_RIGHT_EN</text>
<text x="164" y="127.7">USB_OC1#</text>
<text x="190.3" y="126.6">USB_OC0#</text>
<text x="190.3" y="128.4">USB_OC1#</text>
<text x="202.7" y="126.6">[35]</text>
<text x="202.7" y="128.4">[34]</text>
<text x="76.8" y="134.8">PCIE_RCOMP</text>
<text x="76.8" y="136.6">PCIE_IREF</text>
<text x="190.6" y="132.1">USB_RIGHT_EN[34]</text>
<text x="219.1" y="147.2">USB_OC0#</text>
<text x="219.1" y="149">USB_OC1#</text>
<text x="219.1" y="150.8">USB_OC2#</text>
<text x="219.1" y="156.1">USB_RIGHT_EN</text>
</g>
<g font-size="1.6">
<text x="91.9" y="47.6">C23</text>
<text x="92" y="44.1">E10</text>
<text x="92.1" y="42.3">F10</text>
<text x="159.5" y="44.1">AM8</text>
<text x="159.5" y="47.6">AR7</text>
<text x="159.5" y="42.3">AN8</text>
<text x="91.9" y="49.4">C22</text>
<text x="93" y="53">F8</text>
<text x="159.5" y="49.4">AT7</text>
<text x="159.5" y="53">AR8</text>
<text x="92" y="58.3">B23</text>
<text x="92.9" y="54.7">E8</text>
<text x="159.5" y="58.3">AR10</text>
<text x="159.5" y="54.7">AP8</text>
<text x="91.8" y="65.4">G10</text>
<text x="91.9" y="63.6">H10</text>
<text x="92" y="60.1">A23</text>
<text x="159.5" y="65.4">AL15</text>
<text x="159.5" y="63.6">AM15</text>
<text x="159.5" y="60.1">AT10</text>
<text x="91.9" y="70.7">C21</text>
<text x="92" y="69">B21</text>
<text x="159.5" y="70.7">AN13</text>
<text x="159.5" y="69">AM13</text>
<text x="92.9" y="74.3">E6</text>
<text x="93" y="76.1">F6</text>
<text x="159.5" y="74.3">AP11</text>
<text x="159.5" y="76.1">AN11</text>
<text x="92" y="79.6">B22</text>
<text x="92" y="81.4">A21</text>
<text x="159.5" y="79.6">AR13</text>
<text x="159.5" y="81.4">AP13</text>
<text x="91.8" y="85">G11</text>
<text x="92.1" y="86.7">F11</text>
<text x="159.5" y="86.7">G20</text>
<text x="159.5" y="88.5">H20</text>
<text x="91.9" y="90.3">C29</text>
<text x="92" y="92.1">B30</text>
<text x="92.1" y="95.6">F13</text>
<text x="159.5" y="92.1">C33</text>
<text x="159.5" y="93.9">B34</text>
<text x="91.8" y="97.4">G13</text>
<text x="92" y="101">B29</text>
<text x="159.5" y="97.4">E18</text>
<text x="159.5" y="99.2">F18</text>
<text x="91.8" y="106.3">G17</text>
<text x="92" y="102.7">A29</text>
<text x="159.5" y="102.7">B33</text>
<text x="159.5" y="104.5">A33</text>
<text x="91.9" y="113.4">C31</text>
<text x="91.9" y="111.6">C30</text>
<text x="92.1" y="108.1">F17</text>
<text x="159.5" y="113.4">AJ10</text>
<text x="91.8" y="118.7">G15</text>
<text x="92.1" y="117">F15</text>
<text x="159.5" y="118.7">AM10</text>
<text x="159.5" y="117">AN10</text>
<text x="159.5" y="115.2">AJ11</text>
<text x="92" y="124.1">A31</text>
<text x="92" y="122.3">B31</text>
<text x="159.5" y="125.9">AL3</text>
<text x="36.1" y="129.1">+V1.05S_AUSB3PLL</text>
<text x="92" y="131.2">E15</text>
<text x="159.5" y="127.6">AT1</text>
<text x="159.5" y="129.4">AH2</text>
<text x="159.5" y="131.2">AV3</text>
<text x="51.3" y="134.7">1</text>
<text x="51.3" y="136.5">1</text>
<text x="59.9" y="134.7">2</text>
<text x="59.9" y="136.5">2</text>
<text x="92" y="136.5">B27</text>
<text x="92" y="134.7">A27</text>
<text x="92" y="133">E13</text>
<text x="97.8" y="141.9">11 OF 19</text>
<text x="267.5" y="143.3">+3.3V_SUS</text>
<text x="245.1" y="147.2">1</text>
<text x="245.1" y="149">1</text>
<text x="253.7" y="147.2">2</text>
<text x="253.7" y="149">2</text>
<text x="245.1" y="150.7">1</text>
<text x="253.7" y="150.7">2</text>
<text x="245.1" y="156.1">1</text>
<text x="253.7" y="156.1">2</text>
<text x="222.3" y="200.6">Size</text>
<text x="229.4" y="200.6">Document Number</text>
<text x="281" y="200.6">Rev</text>
<text x="282.7" y="202.4">A</text>
<text x="222.3" y="205.9">Date:</text>
<text x="229.1" y="205.9">Monday, July 08, 2013</text>
<text x="257.8" y="205.9">Sheet</text>
<text x="266.7" y="205.9">10</text>
<text x="272.1" y="205.9">of</text>
<text x="279.2" y="205.9">57</text>
</g>
<g font-size="1.6" fill="#004080">
<text x="96.9" y="45.2">PERP5_L0</text>
<text x="96.9" y="43.4">PERN5_L0</text>
<text x="151.2" y="43.4">USB2N0</text>
<text x="151.3" y="45.2">USB2P0</text>
<text x="96.9" y="48.7">PETN5_L0</text>
<text x="96.9" y="50.5">PETP5_L0</text>
<text x="151.2" y="48.7">USB2N1</text>
<text x="151.3" y="50.5">USB2P1</text>
<text x="96.9" y="59.4">PETN5_L1</text>
<text x="96.9" y="54.1">PERN5_L1</text>
<text x="96.9" y="55.8">PERP5_L1</text>
<text x="151.2" y="59.4">USB2N3</text>
<text x="151.2" y="54.1">USB2N2</text>
<text x="151.3" y="55.8">USB2P2</text>
<text x="96.9" y="61.2">PETP5_L1</text>
<text x="96.9" y="64.7">PERN5_L2</text>
<text x="151.2" y="64.7">USB2N4</text>
<text x="151.3" y="61.2">USB2P3</text>
<text x="96.9" y="70.1">PETN5_L2</text>
<text x="96.9" y="66.5">PERP5_L2</text>
<text x="96.9" y="71.8">PETP5_L2</text>
<text x="151.2" y="70.1">USB2N5</text>
<text x="151.3" y="71.8">USB2P5</text>
<text x="151.3" y="66.5">USB2P4</text>
<text x="96.9" y="75.4">PERN5_L3</text>
<text x="96.9" y="77.2">PERP5_L3</text>
<text x="151.2" y="75.4">USB2N6</text>
<text x="151.3" y="77.2">USB2P6</text>
<text x="96.9" y="80.7">PETN5_L3</text>
<text x="96.9" y="82.5">PETP5_L3</text>
<text x="151.2" y="80.7">USB2N7</text>
<text x="151.3" y="82.5">USB2P7</text>
<text x="96.9" y="86.1">PERN3</text>
<text x="96.9" y="87.8">PERP3</text>
<text x="150.1" y="87.8">USB3RN1</text>
<text x="150.2" y="89.6">USB3RP1</text>
<text x="96.9" y="91.4">PETN3</text>
<text x="96.9" y="93.2">PETP3</text>
<text x="150.2" y="93.2">USB3TN1</text>
<text x="150.3" y="95">USB3TP1</text>
<text x="96.9" y="98.5">PERP4</text>
<text x="96.9" y="96.7">PERN4</text>
<text x="150.1" y="98.5">USB3RN2</text>
<text x="150.2" y="100.3">USB3RP2</text>
<text x="96.9" y="103.8">PETP4</text>
<text x="96.9" y="102.1">PETN4</text>
<text x="96.9" y="107.4">PERN1/USB3RN3</text>
<text x="150.2" y="103.8">USB3TN2</text>
<text x="150.3" y="105.6">USB3TP2</text>
<text x="96.9" y="109.2">PERP1/USB3RP3</text>
<text x="96.9" y="112.7">PETN1/USB3TN3</text>
<text x="96.9" y="114.5">PETP1/USB3TP3</text>
<text x="96.9" y="118.1">PERN2/USB3RN4</text>
<text x="96.9" y="119.8">PERP2/USB3RP4</text>
<text x="148.4" y="114.5">USBRBIAS</text>
<text x="149.3" y="116.3">USBRBIAS</text>
<text x="153" y="119.8">RSVD</text>
<text x="153" y="118.1">RSVD</text>
<text x="96.9" y="125.2">PETP2/USB3TP4</text>
<text x="96.9" y="123.4">PETN2/USB3TN4</text>
<text x="146.9" y="127">OC0/GPIO40</text>
<text x="146.9" y="128.7">OC1/GPIO41</text>
<text x="146.9" y="130.5">OC2/GPIO42</text>
<text x="96.9" y="137.6">PCIE_IREF</text>
<text x="96.9" y="135.8">PCIE_RCOMP</text>
<text x="96.9" y="134.1">RSVD</text>
<text x="96.9" y="132.3">RSVD</text>
<text x="146.9" y="132.3">OC3/GPIO43</text>
</g>
<g font-size="1.3">
<text x="30.3" y="1.3">5</text>
<text x="87.2" y="1.3">4</text>
<text x="144.1" y="1.3">3</text>
<text x="201" y="1.3">2</text>
<text x="257.8" y="1.3">1</text>
<text x=".5" y="28.4">D</text>
<text x="286.8" y="28.4">D</text>
<text x=".5" y="79.5">C</text>
<text x="286.8" y="79.5">C</text>
<text x=".5" y="130.7">B</text>
<text x="286.8" y="130.7">B</text>
<text x=".5" y="181.8">A</text>
<text x="286.8" y="181.8">A</text>
<text x="30.3" y="207.6">5</text>
<text x="87.2" y="207.6">4</text>
<text x="144.1" y="207.6">3</text>
<text x="201" y="207.6">2</text>
<text x="257.8" y="207.6">1</text>
</g>
<g font-size="1.3" fill="#00f">
<text x="122.7" y="36.7">HSW_ULT_DDR3L</text>
<text x="117.4" y="91.8">PCIE</text>
<text x="136.9" y="91.8">USB</text>
</g>
</svg>
